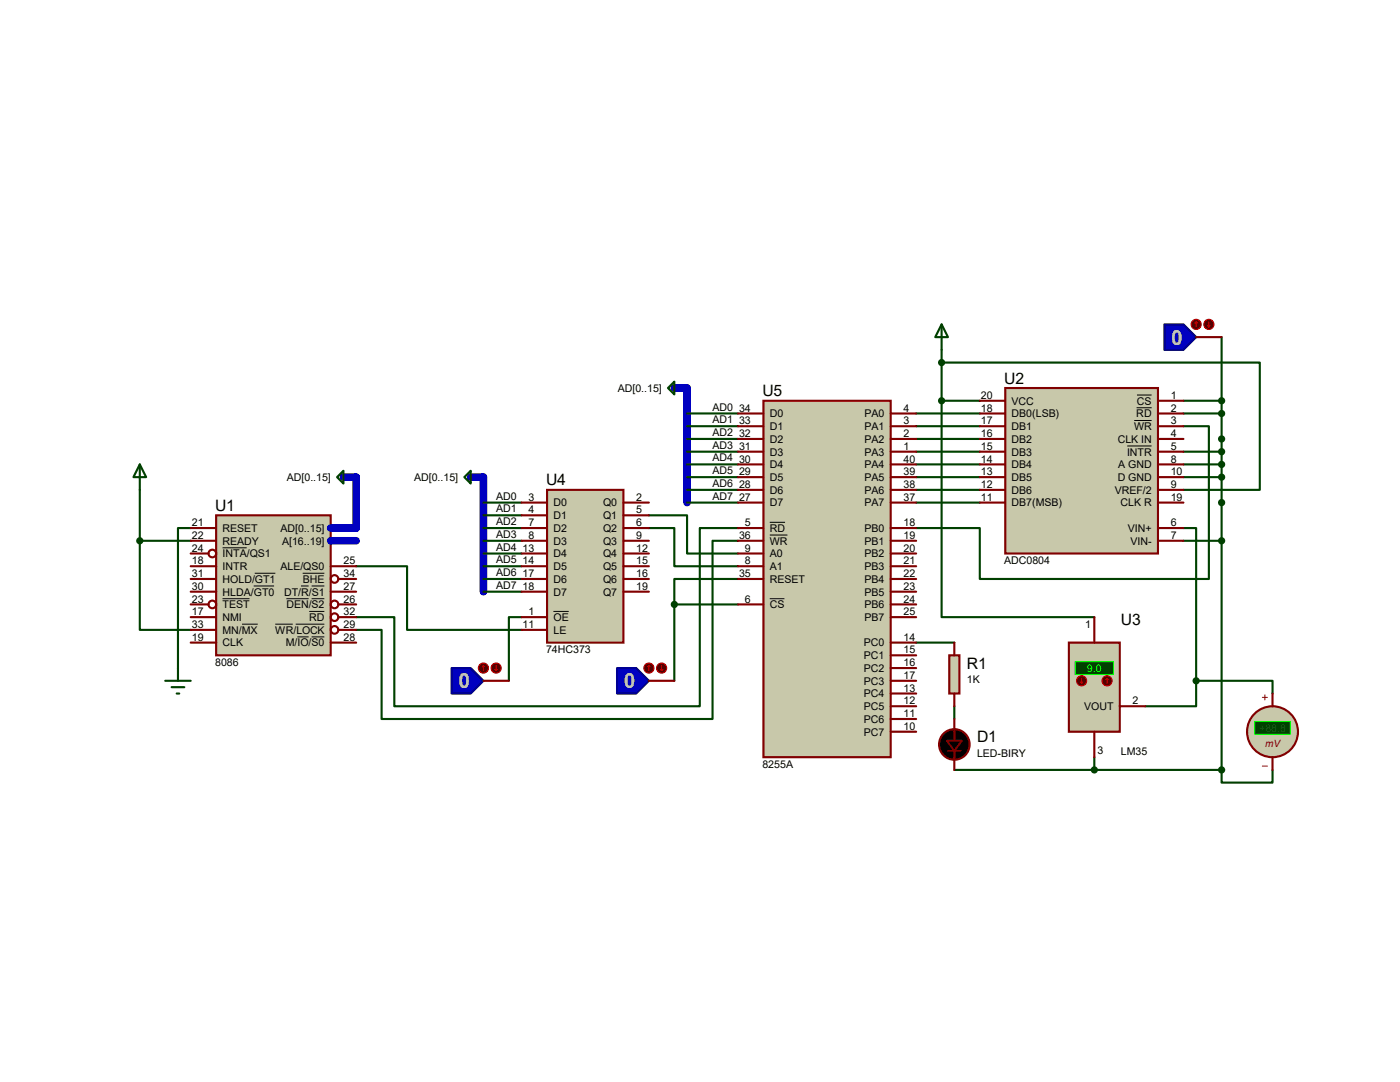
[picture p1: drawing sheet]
<svg xmlns="http://www.w3.org/2000/svg" width="279mm" height="216mm" viewBox="0 0 279 216" stroke-linecap="round" stroke-linejoin="round" font-family="sans-serif">
<path d="M137.1 77.4v22.9M71.1 95.2v10.2M96.5 95.2v22.9" fill="none" stroke="#0000c0" stroke-width="1.5"/>
<g fill="none" stroke="#004000" stroke-width=".42">
<path d="M187.9 72.3h63.5v25.4h-15.2M187.9 80v43.1h30.5M187.9 80h7.6M187.9 69.8v10.2M236.2 80h7.6M243.8 67.3v86.3M27.9 97.7v10.2M137.1 82.5h10.2M137.1 85h10.2M137.1 87.6h10.2M137.1 90.1h10.2M137.1 92.7h10.2"/>
<path d="M137.1 95.2h10.2M137.1 97.7h10.2M182.8 82.5h12.7M182.8 85h12.7M182.8 87.6h12.7M182.8 90.1h12.7M182.8 92.7h12.7M182.8 95.2h12.7M182.8 97.7h12.7M236.2 85h5.1v30.5h-45.8v-10.1h-12.7M236.2 82.5h7.6M236.2 90.1h7.6"/>
<path d="M236.2 92.7h7.6M236.2 95.2h7.6M27.9 107.9v17.8h10.2M27.9 107.9h10.2M38.1 105.4h-2.6v27.9M71.1 113h10.1v12.7h22.9M96.5 107.9h7.6M96.5 118.1h7.6M96.5 100.3h7.6M96.5 102.8h7.6M96.5 105.4h7.6M96.5 110.4h7.6"/>
<path d="M96.5 113h7.6M96.5 115.5h7.6M129.5 102.8h7.6v7.6h10.2M129.5 105.4h5.1v7.6h12.7M137.1 100.3h10.2M147.3 105.4h-7.6v35.5h-61v-17.8h-7.6M147.3 107.9h-5.1v35.6h-66v-17.8h-5.1M147.3 115.5h-12.7v5.1M182.8 100.3h12.7M236.2 105.4h2.5v30.4M236.2 107.9h7.6M104.1 123.1h-2.5v12.7"/>
<path d="M134.6 120.6v15.2M134.6 120.6h12.7M182.8 128.2h7.7M238.7 135.8v5.1h-10.1M238.7 135.8h15.3v2.6M190.5 140.9v2.6M190.5 153.6h53.3M218.4 151.1v2.5M243.8 153.6v2.6h10.2v-2.6"/>
</g>
<path d="M43.1 102.8h22.9v28h-22.9z" fill="#c8c8aa" stroke="#800000" stroke-width=".42"/>
<path d="M66 105.4h5.1M66 107.9h5.1" fill="none" stroke="#0000c0" stroke-width="1.5"/>
<g fill="none" stroke="#800000" stroke-width=".42">
<path d="M38.1 107.9h5M38.1 113h5M38.1 105.4h5M38.1 115.5h5M38.1 118.1h5M38.1 110.4h3.5M66 113h5.1M66 118.1h5.1M67.5 115.5h3.6M38.1 123.1h5M38.1 128.2h5M38.1 125.7h5"/>
<path d="M38.1 120.6h3.5M66 128.2h5.1M67.5 123.1h3.6M67.5 125.7h3.6M67.5 120.6h3.6"/>
<circle cx="42.4" cy="110.4" r=".76"/>
<circle cx="66.8" cy="115.5" r=".76"/>
<circle cx="42.4" cy="120.6" r=".76"/>
<circle cx="66.8" cy="123.1" r=".76"/>
<circle cx="66.8" cy="120.6" r=".76"/>
<circle cx="66.8" cy="125.7" r=".76"/>
</g>
<g fill="none" stroke="#000" stroke-width=".2">
<path d="M44.4 109.3h4.8M44.4 119.5h5.4M50.6 116.9h4.1M50.8 114.4h4.1M57.1 119.5h4.5M60.1 116.9h1.5M60.4 114.4h4.3M62.2 116.9h2.5M62.2 119.5h2.5M48.3 124.5h3.1M54.9 124.5h3.5M59 124.5h5.7"/>
<path d="M59.4 127.1h2.2M61.7 122h3M62.2 127.1h2.5"/>
</g>
<path d="M27.9 92.7l1.3 2.5h-2.6zM27.9 92.7v5M33 135.8h5.1M34.2 137.1h2.6M35.3 138.4h.5M35.5 133.3v2.5" fill="none" stroke="#004000" stroke-width=".42"/>
<circle cx="27.9" cy="107.9" r=".51" fill="#004000" stroke="#004000" stroke-width=".42"/>
<path d="M200.6 77.4h30.5v33h-30.5z" fill="#c8c8aa" stroke="#800000" stroke-width=".42"/>
<g fill="none" stroke="#800000" stroke-width=".42">
<path d="M195.5 80h5.1M231.1 80h5.1M195.5 97.7h5.1M195.5 87.6h5.1M195.5 92.7h5.1M195.5 82.5h5.1M195.5 85h5.1M195.5 90.1h5.1M195.5 95.2h5.1M231.1 97.7h5.1M231.1 87.6h5.1M231.1 92.7h5.1"/>
<path d="M231.1 82.5h5.1M231.1 85h5.1M231.1 90.1h5.1M231.1 95.2h5.1M195.5 100.3h5.1M231.1 105.4h5.1M231.1 107.9h5.1M231.1 100.3h5.1"/>
</g>
<path d="M226.9 78.8h2.9M225 89h4.8M226.4 83.9h3.4M226.8 81.4h3" fill="none" stroke="#000" stroke-width=".2"/>
<path d="M213.3 128.2h10.2v17.8h-10.2z" fill="#c8c8aa" stroke="#800000" stroke-width=".42"/>
<path d="M214.6 132h7.6v2.6h-7.6z" fill="#004000" stroke="#0f0" stroke-width=".21"/>
<path d="M218.4 123.1v5.1M218.4 146v5.1M223.5 140.9h5.1" fill="none" stroke="#800000" stroke-width=".42"/>
<circle cx="220.9" cy="135.8" r="1.02" fill="#400000" stroke="#f00" stroke-width=".21"/>
<path d="M220.9 135.3l-.2 .3M220.9 135.3l.3 .3M220.9 135.3v1.1" fill="none" stroke="#f00" stroke-width=".21"/>
<circle cx="215.9" cy="135.8" r="1.02" fill="#400000" stroke="#f00" stroke-width=".21"/>
<path d="M215.6 136.1l.3 .3M215.9 135.3v1.1M216.1 136.1l-.2 .3" fill="none" stroke="#f00" stroke-width=".21"/>
<path d="M109.2 97.7h15.2v30.5h-15.2z" fill="#c8c8aa" stroke="#800000" stroke-width=".42"/>
<g fill="none" stroke="#800000" stroke-width=".42">
<path d="M104.1 100.3h5.1M104.1 102.8h5.1M104.1 105.4h5.1M104.1 107.9h5.1M104.1 110.4h5.1M104.1 113h5.1M104.1 115.5h5.1M104.1 118.1h5.1M124.4 100.3h5.1M124.4 102.8h5.1M124.4 105.4h5.1M124.4 107.9h5.1"/>
<path d="M124.4 110.4h5.1M124.4 113h5.1M124.4 115.5h5.1M124.4 118.1h5.1M104.1 123.1h5.1M104.1 125.7h5.1"/>
</g>
<path d="M110.4 122h3.1" fill="none" stroke="#000" stroke-width=".2"/>
<path d="M68.5 95.2h2.6M93.9 95.2h2.6" fill="none" stroke="#0000c0" stroke-width="1.5"/>
<path d="M67.3 95.2l1.2-1.3v2.6zM92.7 95.2l1.2-1.3v2.6z" fill="none" stroke="#004000" stroke-width=".42"/>
<path d="M90.1 133.3h3.8l2.6 2.5-2.6 2.6h-3.8z" fill="#0000c0" stroke="#000080" stroke-width=".42"/>
<path d="M96.5 135.8h5.1" fill="none" stroke="#800000" stroke-width=".42"/>
<circle cx="96.5" cy="133.3" r="1.02" fill="#400000" stroke="#f00" stroke-width=".21"/>
<path d="M96.5 132.8l-.3 .3M96.5 132.8l.2 .3M96.5 132.8v1" fill="none" stroke="#f00" stroke-width=".21"/>
<circle cx="99" cy="133.3" r="1.02" fill="#400000" stroke="#f00" stroke-width=".21"/>
<path d="M98.8 133.6l.2 .2M99 132.8v1M99.3 133.6l-.3 .2" fill="none" stroke="#f00" stroke-width=".21"/>
<path d="M152.4 80h25.4v71.1h-25.4z" fill="#c8c8aa" stroke="#800000" stroke-width=".42"/>
<g fill="none" stroke="#800000" stroke-width=".42">
<path d="M147.3 82.5h5.1M147.3 85h5.1M147.3 87.6h5.1M147.3 90.1h5.1M147.3 92.7h5.1M147.3 95.2h5.1M147.3 97.7h5.1M177.8 82.5h5M177.8 85h5M177.8 87.6h5M177.8 90.1h5M177.8 92.7h5"/>
<path d="M177.8 95.2h5M177.8 97.7h5M147.3 100.3h5.1M147.3 105.4h5.1M147.3 107.9h5.1M147.3 110.4h5.1M147.3 113h5.1M147.3 115.5h5.1M177.8 100.3h5M177.8 105.4h5M177.8 107.9h5M177.8 110.4h5"/>
<path d="M177.8 113h5M177.8 115.5h5M177.8 118.1h5M147.3 120.6h5.1M177.8 120.6h5M177.8 123.1h5M177.8 128.2h5M177.8 130.8h5M177.8 133.3h5M177.8 135.8h5M177.8 138.4h5M177.8 140.9h5"/>
<path d="M177.8 143.5h5M177.8 146h5"/>
</g>
<path d="M153.6 104.2h3.1M153.6 106.8h3.5M153.6 119.5h2.9" fill="none" stroke="#000" stroke-width=".2"/>
<path d="M134.6 77.4h2.5" fill="none" stroke="#0000c0" stroke-width="1.5"/>
<path d="M133.3 77.4l1.3-1.2v2.5z" fill="none" stroke="#004000" stroke-width=".42"/>
<path d="M123.1 133.3h3.9l2.5 2.5-2.5 2.6h-3.9z" fill="#0000c0" stroke="#000080" stroke-width=".42"/>
<path d="M129.5 135.8h5.1" fill="none" stroke="#800000" stroke-width=".42"/>
<circle cx="129.5" cy="133.3" r="1.02" fill="#400000" stroke="#f00" stroke-width=".21"/>
<path d="M129.5 132.8l-.3 .3M129.5 132.8l.3 .3M129.5 132.8v1" fill="none" stroke="#f00" stroke-width=".21"/>
<circle cx="132" cy="133.3" r="1.02" fill="#400000" stroke="#f00" stroke-width=".21"/>
<path d="M131.8 133.6l.2 .2M132 132.8v1M132.3 133.6l-.3 .2" fill="none" stroke="#f00" stroke-width=".21"/>
<circle cx="134.6" cy="120.6" r=".51" fill="#004000" stroke="#004000" stroke-width=".42"/>
<path d="M232.4 64.7h3.8l2.5 2.6-2.5 2.5h-3.8z" fill="#0000c0" stroke="#000080" stroke-width=".42"/>
<path d="M238.7 67.3h5.1" fill="none" stroke="#800000" stroke-width=".42"/>
<circle cx="238.7" cy="64.7" r="1.02" fill="#400000" stroke="#f00" stroke-width=".21"/>
<path d="M238.7 64.2l-.2 .3M238.7 64.2l.3 .3M238.7 64.2v1" fill="none" stroke="#f00" stroke-width=".21"/>
<circle cx="241.3" cy="64.7" r="1.02" fill="#400000" stroke="#f00" stroke-width=".21"/>
<path d="M241 65l.3 .2M241.3 64.2v1M241.5 65l-.2 .2" fill="none" stroke="#f00" stroke-width=".21"/>
<g fill="#004000" stroke="#004000" stroke-width=".42">
<circle cx="243.8" cy="80" r=".51"/>
<circle cx="243.8" cy="82.5" r=".51"/>
<circle cx="243.8" cy="90.1" r=".51"/>
<circle cx="243.8" cy="92.7" r=".51"/>
<circle cx="243.8" cy="95.2" r=".51"/>
<circle cx="243.8" cy="107.9" r=".51"/>
<circle cx="187.9" cy="72.3" r=".51"/>
<circle cx="187.9" cy="80" r=".51"/>
<circle cx="243.8" cy="87.6" r=".51"/>
<circle cx="243.8" cy="100.3" r=".51"/>
</g>
<path d="M187.9 64.7l1.3 2.6h-2.6zM187.9 64.7v5.1" fill="none" stroke="#004000" stroke-width=".42"/>
<circle cx="254" cy="146" r="5.1" fill="#c8c8aa" stroke="#800000" stroke-width=".42"/>
<path d="M251.9 139.1h1M252.4 138.6v1.1M251.9 152.9h1" fill="none" stroke="#800000" stroke-width=".2"/>
<path d="M250.4 144h7.1v2.5h-7.1z" fill="#004000" stroke="#0f0" stroke-width=".21"/>
<path d="M254 138.4v2.5M190.5 143.5v4.3M190.5 149.8v3.8M254 151.1v2.5" fill="none" stroke="#800000" stroke-width=".42"/>
<g fill="#004000" stroke="#004000" stroke-width=".42">
<circle cx="243.8" cy="153.6" r=".51"/>
<circle cx="238.7" cy="135.8" r=".51"/>
</g>
<circle cx="190.5" cy="148.5" r="3" fill="#000" stroke="#800000" stroke-width=".42"/>
<path d="M189.2 149.8h2.5" fill="none" stroke="#800000" stroke-width=".38"/>
<path d="M188.9 147.8h3.1l-1.5 2z" fill="#000" stroke="#800000" stroke-width=".38"/>
<path d="M189.4 130.8h2.1v7.6h-2.1z" fill="#c8c8aa" stroke="#800000" stroke-width=".42"/>
<path d="M190.5 128.2v2.6M190.5 138.4v2.5" fill="none" stroke="#800000" stroke-width=".42"/>
<circle cx="218.4" cy="153.6" r=".51" fill="#004000" stroke="#004000" stroke-width=".42"/>
<g font-size="4.2" fill="#c0c0c0">
<text x="233.7" y="68.8">0</text>
<text x="91.5" y="137.4">0</text>
<text x="124.5" y="137.4">0</text>
</g>
<g font-size="3.1">
<text x="200.4" y="76.5">U2</text>
<text x="152.1" y="79.1">U5</text>
<text x="42.9" y="101.9">U1</text>
<text x="109" y="96.9">U4</text>
<text x="223.7" y="124.8">U3</text>
<text x="193" y="133.4">R1</text>
<text x="195" y="148.1">D1</text>
</g>
<g font-size="2.1">
<text x="123.3" y="78.2">AD[0..15]</text>
<text x="142.2" y="81.9">AD0</text>
<text x="147.5" y="82.1">34</text>
<text x="153.6" y="83.3">D0</text>
<text x="172.5" y="83.3">PA0</text>
<text x="180.3" y="82.1">4</text>
<text x="195.7" y="82.1">18</text>
<text x="195.7" y="79.6">20</text>
<text x="201.9" y="83.3">DB0(LSB)</text>
<text x="201.9" y="80.7">VCC</text>
<text x="226.8" y="83.3">RD</text>
<text x="226.9" y="80.7">CS</text>
<text x="233.6" y="82.1">2</text>
<text x="233.6" y="79.6">1</text>
<text x="142.2" y="84.5">AD1</text>
<text x="142.2" y="87">AD2</text>
<text x="142.2" y="89.5">AD3</text>
<text x="147.5" y="84.7">33</text>
<text x="147.5" y="87.2">32</text>
<text x="147.5" y="89.7">31</text>
<text x="153.6" y="85.8">D1</text>
<text x="153.6" y="88.3">D2</text>
<text x="172.5" y="85.8">PA1</text>
<text x="172.5" y="88.3">PA2</text>
<text x="180.3" y="84.7">3</text>
<text x="180.3" y="87.2">2</text>
<text x="180.3" y="89.7">1</text>
<text x="195.7" y="89.7">15</text>
<text x="195.7" y="87.2">16</text>
<text x="195.7" y="84.7">17</text>
<text x="201.9" y="88.3">DB2</text>
<text x="201.9" y="85.8">DB1</text>
<text x="223.1" y="88.3">CLK IN</text>
<text x="226.3" y="85.8">WR</text>
<text x="233.6" y="87.2">4</text>
<text x="233.6" y="84.7">3</text>
<text x="233.6" y="89.7">5</text>
<text x="57.2" y="96">AD[0..15]</text>
<text x="82.6" y="96">AD[0..15]</text>
<text x="142.2" y="92.1">AD4</text>
<text x="142.2" y="94.6">AD5</text>
<text x="147.5" y="92.3">30</text>
<text x="147.5" y="94.8">29</text>
<text x="153.6" y="90.9">D3</text>
<text x="153.6" y="93.4">D4</text>
<text x="153.6" y="96">D5</text>
<text x="172.5" y="90.9">PA3</text>
<text x="172.5" y="93.4">PA4</text>
<text x="172.5" y="96">PA5</text>
<text x="180.3" y="92.3">40</text>
<text x="180.3" y="94.8">39</text>
<text x="195.7" y="94.8">13</text>
<text x="195.7" y="92.3">14</text>
<text x="201.9" y="96">DB5</text>
<text x="201.9" y="93.4">DB4</text>
<text x="201.9" y="90.9">DB3</text>
<text x="223.1" y="96">D GND</text>
<text x="223.2" y="93.4">A GND</text>
<text x="224.9" y="90.9">INTR</text>
<text x="233.6" y="92.3">8</text>
<text x="233.6" y="94.8">10</text>
<text x="99" y="99.7">AD0</text>
<text x="105.5" y="99.9">3</text>
<text x="110.4" y="101">D0</text>
<text x="120.4" y="101">Q0</text>
<text x="127" y="99.9">2</text>
<text x="142.2" y="99.7">AD7</text>
<text x="142.2" y="97.2">AD6</text>
<text x="147.5" y="97.4">28</text>
<text x="147.5" y="99.9">27</text>
<text x="153.6" y="98.5">D6</text>
<text x="153.6" y="101">D7</text>
<text x="172.5" y="98.5">PA6</text>
<text x="172.5" y="101">PA7</text>
<text x="180.3" y="97.4">38</text>
<text x="180.3" y="99.9">37</text>
<text x="195.7" y="99.9">11</text>
<text x="195.7" y="97.4">12</text>
<text x="201.9" y="101">DB7(MSB)</text>
<text x="201.9" y="98.5">DB6</text>
<text x="222.5" y="98.5">VREF/2</text>
<text x="223.6" y="101">CLK R</text>
<text x="233.6" y="97.4">9</text>
<text x="233.6" y="99.9">19</text>
<text x="38.3" y="107.5">22</text>
<text x="38.3" y="105">21</text>
<text x="44.4" y="106.1">RESET</text>
<text x="56" y="106.1">AD[0..15]</text>
<text x="99" y="102.2">AD1</text>
<text x="99" y="104.8">AD2</text>
<text x="99" y="107.3">AD3</text>
<text x="105.5" y="102.4">4</text>
<text x="105.5" y="105">7</text>
<text x="105.5" y="107.5">8</text>
<text x="110.4" y="103.6">D1</text>
<text x="110.4" y="106.1">D2</text>
<text x="120.4" y="103.6">Q1</text>
<text x="120.4" y="106.1">Q2</text>
<text x="127" y="102.4">5</text>
<text x="127" y="105">6</text>
<text x="127" y="107.5">9</text>
<text x="147.5" y="107.5">36</text>
<text x="148.6" y="105">5</text>
<text x="153.6" y="106.1">RD</text>
<text x="172.5" y="106.1">PB0</text>
<text x="180.3" y="105">18</text>
<text x="180.3" y="107.5">19</text>
<text x="225.1" y="106.1">VIN+</text>
<text x="233.6" y="105">6</text>
<text x="233.6" y="107.5">7</text>
<text x="38.3" y="112.6">18</text>
<text x="38.3" y="110.1">24</text>
<text x="44.4" y="108.7">READY</text>
<text x="44.4" y="113.7">INTR</text>
<text x="44.4" y="111.2">INTA/QS1</text>
<text x="56" y="113.7">ALE/QS0</text>
<text x="56.3" y="108.7">A[16..19]</text>
<text x="68.5" y="112.6">25</text>
<text x="99" y="109.9">AD4</text>
<text x="99" y="112.4">AD5</text>
<text x="104.3" y="110.1">13</text>
<text x="104.3" y="112.6">14</text>
<text x="110.4" y="108.7">D3</text>
<text x="110.4" y="111.2">D4</text>
<text x="110.4" y="113.7">D5</text>
<text x="120.4" y="108.7">Q3</text>
<text x="120.4" y="111.2">Q4</text>
<text x="120.4" y="113.7">Q5</text>
<text x="127" y="110.1">12</text>
<text x="127" y="112.6">15</text>
<text x="148.6" y="110.1">9</text>
<text x="148.6" y="112.6">8</text>
<text x="153.6" y="108.7">WR</text>
<text x="153.6" y="111.2">A0</text>
<text x="153.6" y="113.7">A1</text>
<text x="172.5" y="108.7">PB1</text>
<text x="172.5" y="111.2">PB2</text>
<text x="172.5" y="113.7">PB3</text>
<text x="180.3" y="110.1">20</text>
<text x="180.3" y="112.6">21</text>
<text x="200.4" y="112.6">ADC0804</text>
<text x="225.6" y="108.7">VIN-</text>
<text x="38.3" y="115.1">31</text>
<text x="38.3" y="117.7">30</text>
<text x="44.4" y="116.3">HOLD/GT1</text>
<text x="44.4" y="118.8">HLDA/GT0</text>
<text x="56.7" y="118.8">DT/R/S1</text>
<text x="60.4" y="116.3">BHE</text>
<text x="68.5" y="117.7">27</text>
<text x="68.5" y="115.1">34</text>
<text x="99" y="117.5">AD7</text>
<text x="99" y="114.9">AD6</text>
<text x="104.3" y="115.1">17</text>
<text x="104.3" y="117.7">18</text>
<text x="110.4" y="116.3">D6</text>
<text x="110.4" y="118.8">D7</text>
<text x="120.4" y="116.3">Q6</text>
<text x="120.4" y="118.8">Q7</text>
<text x="127" y="115.1">16</text>
<text x="127" y="117.7">19</text>
<text x="147.5" y="115.1">35</text>
<text x="153.6" y="116.3">RESET</text>
<text x="172.5" y="116.3">PB4</text>
<text x="172.5" y="118.8">PB5</text>
<text x="180.3" y="115.1">22</text>
<text x="180.3" y="117.7">23</text>
<text x="38.3" y="122.8">17</text>
<text x="38.3" y="125.3">33</text>
<text x="38.3" y="120.2">23</text>
<text x="44.4" y="123.9">NMI</text>
<text x="44.4" y="121.4">TEST</text>
<text x="57.1" y="121.4">DEN/S2</text>
<text x="61.7" y="123.9">RD</text>
<text x="68.5" y="120.2">26</text>
<text x="68.5" y="122.8">32</text>
<text x="68.5" y="125.3">29</text>
<text x="104.3" y="125.3">11</text>
<text x="105.5" y="122.8">1</text>
<text x="110.4" y="123.9">OE</text>
<text x="148.6" y="120.2">6</text>
<text x="153.6" y="121.4">CS</text>
<text x="172.5" y="121.4">PB6</text>
<text x="172.5" y="123.9">PB7</text>
<text x="180.3" y="120.2">24</text>
<text x="180.3" y="122.8">25</text>
<text x="216.6" y="125.3">1</text>
<text x="38.3" y="127.8">19</text>
<text x="44.4" y="129">CLK</text>
<text x="44.4" y="126.4">MN/MX</text>
<text x="54.9" y="126.4">WR/LOCK</text>
<text x="57" y="129">M/IO/S0</text>
<text x="68.5" y="127.8">28</text>
<text x="109" y="130.4">74HC373</text>
<text x="110.4" y="126.4">LE</text>
<text x="172.4" y="129">PC0</text>
<text x="172.4" y="131.5">PC1</text>
<text x="180.3" y="127.8">14</text>
<text x="180.3" y="130.4">15</text>
<text x="42.9" y="132.9">8086</text>
<text x="172.4" y="134.1">PC2</text>
<text x="172.4" y="136.6">PC3</text>
<text x="180.3" y="132.9">16</text>
<text x="180.3" y="135.5">17</text>
<text x="193" y="136.3">1K</text>
<text x="172.4" y="139.1">PC4</text>
<text x="172.4" y="141.7">PC5</text>
<text x="180.3" y="138">13</text>
<text x="180.3" y="140.5">12</text>
<text x="180.3" y="143.1">11</text>
<text x="216.4" y="141.7">VOUT</text>
<text x="226" y="140.5">2</text>
<text x="172.4" y="144.2">PC6</text>
<text x="172.4" y="146.8">PC7</text>
<text x="180.3" y="145.6">10</text>
<text x="152.1" y="153.2">8255A</text>
<text x="195" y="151">LED-BIRY</text>
<text x="219" y="150.5">3</text>
<text x="223.7" y="150.7">LM35</text>
</g>
<text font-size="2.1" fill="#0f0" x="216.9" y="134.1">9.0</text>
<text font-size="2.1" fill="#008000" x="251.3" y="146">+88.8</text>
<text font-size="2" fill="#800000" x="252.5" y="149">mV</text>
</svg>
